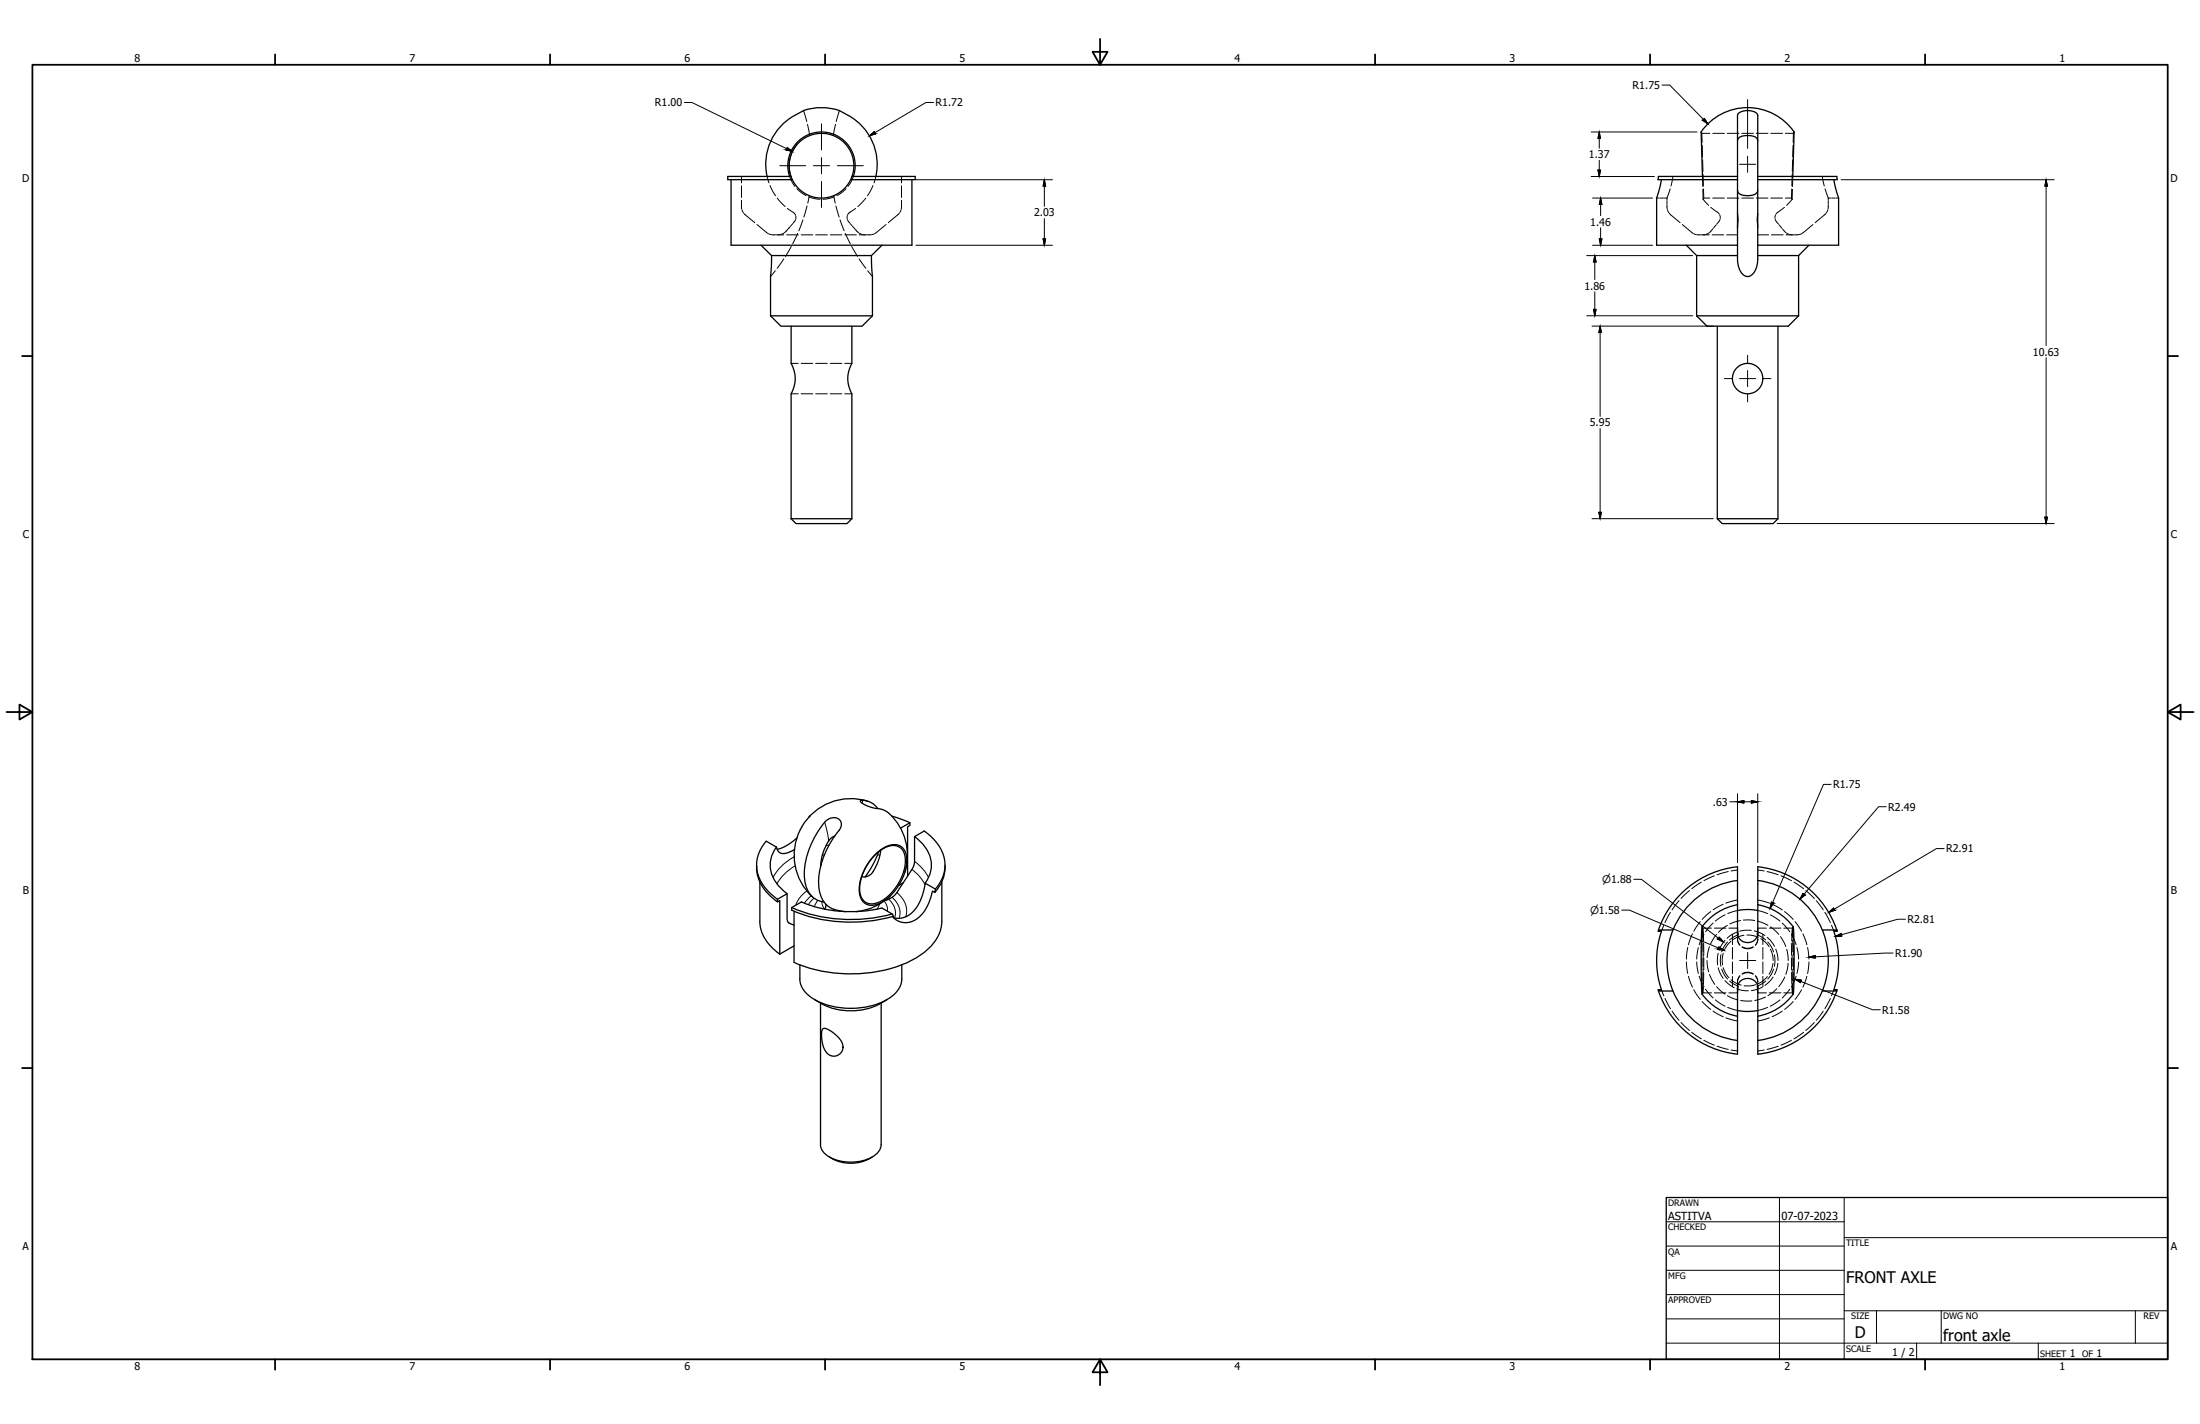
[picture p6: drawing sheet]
<svg xmlns="http://www.w3.org/2000/svg" width="864mm" height="559mm" viewBox="0 0 864 559" stroke-linecap="round" stroke-linejoin="round" font-family="sans-serif">
<!-- layer: Visible (ANSI) -->
<g fill="none" stroke="#000" stroke-width=".51">
<path d="M682.1 55.4a2.56 2.56 0 0 1 3.1-2.2 4.3 4.3 0 0 1 4.6 1.4l.2 .8M704.3 51.8a22.1 22.1 0 0 0-36.5 .2l.5 17.2M704.3 51.8l-.6 17.4M287 70.5v25.7h71v-25.7M301.1 69.2a22.5 22.5 0 0 1 13.9-25.6 19.2 19.2 0 0 1 18.1 1.7 21.8 21.8 0 0 1 10.7 23.9M309.9 69.2a13.2 13.2 0 0 1 12.6-17.4 13.2 13.2 0 0 1 12.5 17.4M310.5 69.2a12.7 12.7 0 0 1 12-16.9 12.7 12.7 0 0 1 12 16.9M310.5 69.2a12.7 12.7 0 0 0 12 8.5 12.7 12.7 0 0 0 12-8.5M310.5 69.2h-24.8v1.3h25.3M334.5 69.2h24.8v1.3h-25.4M652.2 70.5l-1.9 7.2v18.5h31.8v3.2a9.7 9.7 0 0 0 2.5 8.6l1.1 .5a3.5 3.5 0 0 0 3.5-2.9 19.6 19.6 0 0 0 .8-8.3v-1.1M682.1 74.5a2.67 2.67 0 0 0 3.1 2.3l3.4-.4a1.91 1.91 0 0 0 1.4-1.9"/>
<path d="M682.1 69.2v-23.9a3.7 3.7 0 0 1 4.3-1.9l2.4 .6 1.2 1.1v24.1M682.1 69.2h-31.1l-.1 1.3h31.2M682.1 69.2v27M690 69.2v27M690 69.2h31l.2 1.3h-31.2M719.9 70.5l1.8 7.2v18.5h-31.7M298.7 96.2l4.2 4.1-.4 8.2v15.4M346.2 96.2l-4.1 4.1 .4 8.1v15.5M661.9 96.2l4.1 4.1M682.1 83.8v5.6M690 83.8v5.6M710.1 96.2l-4.1 4.1"/>
<path d="M302.9 100.3h39.2M666 100.3h16.1M666 100.3v23.6M690 100.3h16M706 100.3v23.6M302.5 123.9l4 4.1h31.9l4.1-4.1M302.5 123.9h40M310.6 128v14.6a11.9 11.9 0 0 1 0 11.9v49.1M334.4 128v14.6a11.9 11.9 0 0 0 0 11.9v49.1M666 123.9h40M666 123.9l4.1 4.1h31.9l4-4.1M674.1 128v75.6"/>
<path d="M697.9 128v75.6M310.6 203.6l1.9 1.9h20l1.9-1.9M310.6 203.6h23.8M674.1 203.6l1.9 1.9h20l1.9-1.9M674.1 203.6h23.8M340.6 314.4a22.2 22.2 0 0 0-25.9 10.1 22.2 22.2 0 0 0 4.2 27.5M344.6 317.3a5.9 5.9 0 0 0-6.9-3 11.2 11.2 0 0 0 8.1 3.2 10.9 10.9 0 0 1 6.4 5.3 22.2 22.2 0 0 1 3 19.5M297 339.5v1M304.8 332.4a11.7 11.7 0 0 0 1.7 16.1l2.5 2.2M304.8 332.4a2.87 2.87 0 0 0 4.4 2.2l2.7-1.3M304.8 332.4l-4-2.3a13.9 13.9 0 0 0 1.5 20.4l2.9 2.4M312.8 328.8l-3.7 2.8-2.4 1.2-1.6 .4"/>
<path d="M317.8 320.4l-.2 .2M317.9 320.3h-.2M322.4 339l-.2 .2M323.7 322.7a3.7 3.7 0 0 1 6.5 0v1.3l-.3 1a35.1 35.1 0 0 0-8.5 22.7 9.6 9.6 0 0 0 9.8 10h.7M323.7 322.7a32.4 32.4 0 0 0-7.8 22.7 8.7 8.7 0 0 0 7.5 8.5M327.7 328.1l-.4 .1a7.4 7.4 0 0 0-3.5 4.7l-1.3 4-.3 2.8M343.3 335.6a9.8 9.8 0 0 1 9.5-3.9 6.3 6.3 0 0 1 3.1 7.3 19.3 19.3 0 0 1-12.2 16.1 5 5 0 0 1-6.4-5.4 19.6 19.6 0 0 1 6-14.1zM343.7 335.4a8.7 8.7 0 0 1 9-3.2 7.2 7.2 0 0 1 2.4 8.5 18.3 18.3 0 0 1-11.5 13.8 4.8 4.8 0 0 1-6.1-5.1 19.2 19.2 0 0 1 6.2-14zM344.9 334.2l-2 4.7-3.3 5.2M345.7 333.6a15.8 15.8 0 0 1-4.3 9.9l-1.9 .6-1.2-.1M350.1 320.3l7.1 2.6M353.5 325l3.7-2.1v1l-.9 .5v19.4"/>
<path d="M359 328.3a13.6 13.6 0 0 1 6.4 13.2 12.7 12.7 0 0 1-2.2 5.1M371 339.5a14.6 14.6 0 0 1-4.1 10.7M297 340.5a16.8 16.8 0 0 0 8.2 13.4M298.3 346.1v15.4a16.2 16.2 0 0 0 7.8 12.9M310.8 356.1a60 60 0 0 0 39.5 2.6M314.6 353.9a51.7 51.7 0 0 0 31.6 2.5l4.1 2.3 .5 .9a60.4 60.4 0 0 1-40-2.5v-1l3.8-2.2M324.1 354.8l.1 1-.5 1M329.4 357.4l.1 .2M349.6 351.5a22.2 22.2 0 0 1-13.5 6.2M350.3 359.7a7.4 7.4 0 0 0 11.6-.9 20 20 0 0 0 4.1-9.1l1 .5 .2-1.3-4-2.3a16.9 16.9 0 0 1-7 12.9 7.3 7.3 0 0 1-5.5 .6M354.6 346.4l-1.8 1.1M367.2 348.9a13.9 13.9 0 0 0-1.5-20.4l-2.9-2.4-3.8 2.2-.1 10.5a11.2 11.2 0 0 1-2.6 4.9l-1.5 2.4a18.5 18.5 0 0 1-4.4 5.9l-1.9 1-1 .3"/>
<path d="M369.7 346.1v15.4a16.8 16.8 0 0 1-9 13.7 54.5 54.5 0 0 1-37.9 5.9l-5.8-1.4-5.3-2v-20.1M682.1 355a20.9 20.9 0 0 0-14 9l-.3 9.2 .3 16.6a20.7 20.7 0 0 0 14 9M682.1 355v11.3a4 4 0 0 0 3.9 3.6 4 4 0 0 0 4-3.6v-11.3M682.1 345.5v9.5M682.1 357.3l3.6-.4 4.3 .4M682.1 345.5v-5.4a37 37 0 0 0-31.1 24.8M682.1 345.5a31.7 31.7 0 0 0-25.4 19.4M690 345.5a31.7 31.7 0 0 1 25.3 19.4M690 355a21 21 0 0 1 14 9l.3 9.2-.3 16.6a20.9 20.9 0 0 1-14 9M690 355v-14.9a37 37 0 0 1 31 24.8M311.7 363l-1.7-.6a1.92 1.92 0 0 1-1-2v-9.7l-3.8 2.2v1l.9-.5v21M311.7 371.2l-5.6 3.2"/>
<path d="M314 378.6a14 14 0 0 0 .9 9 18.4 18.4 0 0 0 13.1 7.6 29.1 29.1 0 0 0 22.6-4.6 8.6 8.6 0 0 0 3.4-6.5v-5.5M651 364.9h5.7a31.7 31.7 0 0 0 0 24h-5.7l-.1-.5h1.3a35.7 35.7 0 0 1 0-22.9h-1.3zM682.1 364.2l.1 2.7-.1-.6M690 364.2l-.1 2.7 .1-.6M715.3 364.9h5.7l.2 .6h-1.3a35.7 35.7 0 0 1 0 22.9h1.3l-.2 .5h-5.7a31.7 31.7 0 0 0 0-24zM319.8 392.3l2.9 1.7M322.1 393.6v55.6a6.9 6.9 0 0 0 5.1 5.6 17.3 17.3 0 0 0 17.3-2.4 4.8 4.8 0 0 0 1.4-3.2v-55.6M348.1 392.3a25.1 25.1 0 0 1-25.4 1.7M651 388.9a37 37 0 0 0 31.1 24.8M656.7 388.9a31.7 31.7 0 0 0 25.4 19.4M682.1 387.5l.1-.6-.1 2.7M682.1 396.5l3.3 .4 4.6-.4"/>
<path d="M682.1 398.8v14.9M690 387.5a4 4 0 0 0-4-3.6 4 4 0 0 0-3.9 3.6v11.3M690 387.5l-.1-.6 .1 2.7M690 398.8v14.9M690 387.5v11.3M715.3 388.9a31.7 31.7 0 0 1-25.3 19.4M721 388.9a37 37 0 0 1-31 24.8M323 403.8a3.9 3.9 0 0 1 3.9 1.3l1.4 1.2a5.1 5.1 0 0 1 1.9 6.8 3.8 3.8 0 0 1-6.6-1.5 11 11 0 0 1-.6-7.8zM325.6 454a15.7 15.7 0 0 0 16.8 0"/>
<circle cx="686" cy="148.6" r="6"/>
</g>
<!-- layer: Hidden (ANSI) -->
<g fill="none" stroke="#000" stroke-width=".39">
<path d="M315.4 43.4l1.3 4.3M317 48.8l.9 4.4M328 48.8l-.9 4.4M329.5 43.4l-1.2 4.3M667.8 51.8l.2 .3M668 52.2v.1M668 52.3l.1 3.6M668 52.3h3.2M668.2 57l.1 4.6M672.3 52.3h4.6M678 52.3h4.6M683.7 52.3h4.6"/>
<path d="M689.4 52.3h4.6M695.1 52.3h4.6M700.8 52.3h3.2M703.9 57l-.2 4.6M704 52.3l-.1 3.6M704.1 52.2l-.1 .1M704.2 52l-.1 .1M704.3 51.8l-.1 .1M291.1 78.6l.1 3.4M291.1 69.2v2.6M291.1 72.9v4.6M301.1 69.2l.8 2.6"/>
<path d="M302.3 72.8l2.1 4M305.1 77.7l3.1 3.3M309.9 69.2l2.2 4M312.8 74l2 1.8 1.6 1M317.5 77.2l1.9 .7 2.5 .3M317.7 76.8l-.6 2.9M327.3 76.8l.6 2.9M327.5 77.2l-2 .7-2.5 .3M332.1 74l-1.9 1.7-1.7 1.1M335 69.2l-2.1 4M339.9 77.7l-3.2 3.3M342.7 72.8l-2.2 4"/>
<path d="M343.8 69.2l-.7 2.6M353.9 78.6l-.1 3.4M353.9 69.2v2.6M353.9 72.9v4.6M650.3 77.7h1M651.7 77.7h1.3M653.4 77.7h1M654.4 77.7v.9M654.4 78.9v1.1M655.6 74.1l-1.2 3.6M656.7 69.2l-.8 3.8M668.3 69.2l.1 4"/>
<path d="M668.4 62.7l.1 4.6M668.4 74.3l.1 3.9M668.5 68.4l.2 4.6M668.5 78.2l2.2 2.4M668.7 74.1l.1 3.6M668.8 77.7l-.3 .5M668.8 77.7h2.4M672.3 77.7h4.6M678 77.7h4.6M683.7 77.7h4.6M689.4 77.7h4.6M695.1 77.7h4.6"/>
<path d="M700.8 77.7h2.4M703.2 77.7l.3 .5M703.3 74.1l-.1 3.6M703.5 78.2l-2.2 2.4M703.5 68.4l-.1 4.6M703.6 74.3l-.1 3.9M703.7 62.7l-.1 4.6M703.7 69.2l-.1 4M715.3 69.2l.8 3.8M716.4 74.1l1.3 3.6M717.7 77.7h1M717.7 77.7v.9"/>
<path d="M717.7 78.9v1.1M719 77.7h1.4M720.7 77.7h1M291.3 82.3l.4 1.1M291.9 83.7l4.4 3.7M297.1 88.1l4.4 3.5M301.7 91.7l.9 .4M302.8 92.1l4.9 .1M306.3 92.1l-.9 .1M307.7 91.5l-1.1 .5M308.8 92.2h4.6M308.9 90.4l-1 .9"/>
<path d="M309.1 81.8l2.3 1.6M309.4 89.8l-.4 .5M310.3 88.8l-.8 .9M310.6 96.7l-2.3 3.9M311.1 87.8l-.6 .8M311.5 83.4l.8 1.1M312.3 86.3l-1 1.3M312.4 84.8v1.2M313.1 91.6l-1.9 4.1M314.5 92.2h4.5M315.2 86.3l-1.6 4.3M316.8 80.8l-1.2 4.4"/>
<path d="M320.2 92.2h4.6M325.9 92.2h4.6M328.1 80.8l1.3 4.4M329.8 86.3l1.6 4.3M331.6 92.2h4.5M331.8 91.6l2 4.1M332.6 84.8v1.2M332.7 86.3l1 1.3M333.5 83.4l-.9 1.1M333.8 87.8l.7 .8M334.3 96.7l2.3 3.9M334.7 88.8l.8 .9"/>
<path d="M335.6 89.8l.4 .5M335.9 81.8l-2.4 1.6M336.1 90.4l.9 .9M337.3 91.5l1.1 .5M338.7 92.1l.9 .1M342.1 92.1l-4.8 .1M343.2 91.7l-.9 .4M347.8 88.1l-4.3 3.5M353 83.7l-4.3 3.7M353.7 82.3l-.5 1.1M654.4 80.3l.1 1.7M654.5 82.3l.5 1.1"/>
<path d="M655.2 83.6l4.3 3.8M660.4 88.1l4.3 3.5M664.9 91.7l.9 .4M666 92.1l5 .1M669.4 92.1l-.9 .1M670.7 91.5l-1.1 .5M671.6 81.3l3.3 2.7M672.1 92.2h4.6M672.4 89.8l-1.4 1.5M673.7 88.2l-1.1 1.3M675 84.3l.3 1.4M675.2 86.1l-1.3 1.8"/>
<path d="M677.8 92.2h4.3M690 92.2h4.2M695.4 92.2h4.6M696.8 86.1l1.3 1.8M697 84.3l-.2 1.4M698.4 88.2l1 1.3M699.7 89.8l1.4 1.5M700.5 81.3l-3.3 2.7M701.3 91.5l1.1 .5M702.7 92.1l.9 .1M706.1 92.1l-5 .1M707.2 91.7l-.9 .4"/>
<path d="M711.7 88.1l-4.3 3.5M716.8 83.6l-4.3 3.8M717.5 82.3l-.5 1.1M717.7 80.3l-.1 1.7M304.4 106.2l-1.9 2.3M307.7 101.6l-2.6 3.7M337.3 101.6l2.6 3.7M340.6 106.2l1.9 2.3M310.6 142.6h2.8M310.6 154.5h2.8M314.5 142.6h4.5M314.5 154.5h4.5"/>
<path d="M320.2 142.6h4.6M320.2 154.5h4.6M325.9 142.6h4.6M325.9 154.5h4.6M331.6 142.6h2.8M331.6 154.5h2.8M655.7 358l-2.1 4M659.1 353.4l-2.7 3.7M663.2 349.5l-3.3 3.1M667.9 346.2l-3.8 2.5M671.5 357.7l-3.3 3.1M673 343.7l-4.2 1.9"/>
<path d="M676.4 354.8l-3.9 2.2M677.2 359l-3.9 2.5M678.4 342l-4.4 1.3M682.1 341.4l-2.6 .4M682.1 357.3l-3.9 1.2M682.1 353.2l-4.6 1.2M690 341.4l2.5 .4M690 357.3l3.9 1.2M690 353.2l4.6 1.2M693.7 342l4.3 1.3M694.9 359l3.8 2.5M695.6 354.8l4 2.3"/>
<path d="M699.1 343.7l4.1 1.9M700.5 357.7l3.4 3.1M704.2 346.2l3.8 2.5M708.9 349.5l3.3 3.1M713 353.4l2.7 3.7M716.3 358l2.2 4M653.1 363.1l-.9 2.4M662 377.5l.5 4.5M662.5 371.8l-.5 4.5M664.4 366.4l-1.6 4.3M666 377.5l.7 4.5M666.7 371.9l-.7 4.4"/>
<path d="M667.4 361.7l-2.5 3.7M668.1 376v4.5M668.1 370.3v4.5M668.1 363.7h.1M668.2 363.7l.3 4.1M668.2 363.7l.3 .5M668.4 364.2l-.3 4.9M668.4 364.2l.3 4.9M668.4 364.2h3.4M668.5 368.9v4.6M668.6 374.7l-.1 4.5M668.8 370.2v4.6"/>
<path d="M668.8 376v4.5M668.9 366.6l-1.9 4.2M670.1 376.9l.6 4.4M671 371.5l-.9 4.3M672.5 362.2l-3 3.5M673 364.2h4.5M673.8 366.7l-2.3 3.7M674.5 374.1l-.4 2.3 .2 2.3M674.5 379.8l.9 2.4 1 1.7M675.6 374.7l-.3 2.2 .3 2.3M676.4 374.1l-.4 2.3 .2 2.2M676.4 379.8l.8 1.9 1.5 2"/>
<path d="M677.1 369l-1.2 1.8-1.1 2.2M678.1 363.1l-3.5 2.7M678.1 369.7l-1.4 1.9-.8 1.9M678.7 364.2h3.4M679.5 369.4l-1.8 1.9-.9 1.7M680.1 366.6v4M680.1 371.8v4.5M680.1 377.5v4.5M681.8 365.8l-2.6 1.3-1.3 1.1M682.1 368.1a3.7 3.7 0 0 0 .9 2.9M682.1 368.5l.2 1.3 .7 1M682.1 366.3v.6"/>
<path d="M682.1 367.1v.8M682.2 366.9l-3.3 2M683.3 361.2l-4.3 1.4M683.9 371.7a4 4 0 0 0 4.3 0M683.9 371.5l.2 .1a4.2 4.2 0 0 0 4.1-.1M684.4 361.1l4.4 .1M684.6 367l-1.9 .5-2.3 1.2M685.7 366.9l2.4 .2 2.1 .7M687.5 365.1h-2.7l-1.9 .3M688.6 365.3l2 .6 2.2 1.2M689.9 366.9l3.2 2M689.9 361.5l4.1 1.6"/>
<path d="M690 368.1l-.1 1.5-.8 1.4M690 368.5l-.3 1.3-.6 1M690 364.2h3.4M690 366.3v.6M690 367.1v.8M691.2 368.4l1.7 1.2 1.5 1.9M692 366.6v4M692 371.8v4.5M692 377.5v4.5M693.7 367.8l1.7 1.7 1.2 1.9M693.9 369.7l1.5 1.9 .8 1.9M694.5 364.2h4.6"/>
<path d="M694.9 363.7l3.3 3M695 372.5l.9 2.6 .1 1.8M696 378l-.6 2.5-.9 1.8M696.5 374.7l.3 2.2-.3 2.3M697.1 372.4l.7 2.5 .1 2M697.9 378l-.3 1.9-1 2.5M698.9 367.5l2.1 4M699.6 362.2l3 3.4M700.2 364.2h3.4M701.4 372.5l.6 4.4M701.9 378l-.9 4.4M703.2 366.6l1.9 4.1"/>
<path d="M703.3 376v4.5M703.3 370.2v4.6M703.5 374.7v4.5M703.6 368.9l-.1 4.6M703.6 364.2l-.3 4.9M703.6 364.2l.3 4.9M703.7 364.1l-.1 .1M703.9 363.7l-.2 .4M703.9 363.7l-.3 4.1M703.9 363.7h.1M704 370.3v4.5M704 376v4.5"/>
<path d="M704.6 361.7l2.6 3.7M705.4 371.8l.6 4.5M706 377.5l-.6 4.5M707.7 366.5l1.6 4.2M709.5 371.8l.6 4.5M710.1 377.5l-.6 4.5M718.9 363.1l1 2.4M652.2 388.4l.9 2.4M653.6 391.8l2.1 4M656.4 396.8l2.7 3.6M662.8 383.1l1.6 4.3M664.9 388.4l2.5 3.8"/>
<path d="M667 383.1l1.9 4.1M668.1 381.7l.1 4.5M668.2 393l3.3 3.1M668.2 387.4l.2 2.2 .3-2.2M668.4 389.8l-.2 .3M668.4 389.6h3.4M668.5 386l-.4 4.1M668.5 389.6l-.1 .1M668.5 380.3v4.6M668.8 381.7l-.1 4.5M669.5 388.2l3 3.4M671.1 382.4l2 3.9"/>
<path d="M672.4 396.8l4 2.2M673 389.6h4.5M673.4 392.4l3.8 2.4M673.8 387.2l3.3 2.9M675.9 380.3l.8 1.9 1.4 2M677.1 384.8l2.1 1.9 1.6 .9M677.5 399.4l4.6 1.3M678.1 390.7l4.1 1.7M678.2 395.3l3.9 1.2M678.7 389.6h3.4M679 385l3.2 1.9M679.5 384.5l2.3 1.5 1.7 .6"/>
<path d="M680.1 383.2v4M681.8 388l2 .6 2.5 .2M682.1 386v.7M682.1 386.9v.6M683 383l-.7 1.1-.2 1.2M683 382.9l-.8 1.3-.1 1.6M683.3 392.6l4.4 .2M683.9 382.3l.2-.1a4.2 4.2 0 0 1 4.1 .1M683.9 382.1a4 4 0 0 1 4.3 0M689.1 383l.6 1.1 .3 1.2M689.1 382.9l.1 .1a3.6 3.6 0 0 1 .8 2.8M689.1 386.4l-1.9 .5-2.6-.1"/>
<path d="M690 389.6h3.4M690 386v.7M690 386.9v.6M691.8 387.3l-2.1 .9-2.2 .5M692 383.2v4M693 391.2l-4.2 1.4M693.1 385l-3.2 1.9M693.8 383.2l-1.6 1.6-2 1.2M693.9 395.3l-3.9 1.2M694.5 389.6h4.6M694.6 399.4l-4.6 1.3M696 383.4l-1.3 1.7-1.9 1.6"/>
<path d="M696.2 380.3l-.8 1.9-1.5 2M697.5 388l-3.5 2.7M698.7 392.4l-3.8 2.4M699.6 396.8l-4 2.2M700.2 389.6l3.5 .1M700.6 383.4l-2.4 3.7M702.6 388.2l-3 3.4M703.3 381.7l.1 4.5M703.4 387.4l.2 2.2 .3-2.2M703.5 380.3l.1 4.6M703.6 386l.3 4.1M703.7 389.8l.2 .3"/>
<path d="M703.9 393l-3.4 3.1M704 381.7l-.1 4.5M705.1 383.1l-1.9 4.1M707.2 388.4l-2.6 3.8M709.3 383.1l-1.6 4.3M715.7 396.8l-2.7 3.6M718.5 391.8l-2.2 4M719.9 388.4l-1 2.4M659.9 401.2l3.3 3.2M664.1 405.1l3.8 2.6M668.8 408.2l4.2 1.9M674 410.5l4.4 1.3"/>
<path d="M679.5 412l2.6 .4M692.5 412l-2.5 .4M698 410.6l-4.3 1.2M703.2 408.2l-4.1 1.9M708 405.1l-3.8 2.6M712.2 401.3l-3.3 3.1"/>
</g>
<!-- layer: Center Mark (ANSI) -->
<g fill="none" stroke="#000" stroke-width=".39">
<path d="M686 39.1v19.2M322.5 48.6v10.2M306.1 65h10.2M319.3 65h6.3M322.5 61.8v6.4M322.5 71.2v10.2M328.7 65h10.2M682.8 64.5h6.4M686 61.3v6.3M686 139.4v3M676.9 148.6h3M682.8 148.6h6.4"/>
<path d="M686 145.4v6.3M686 154.7v3M692.2 148.6h3M682.9 376.9h6.3M686 373.7v6.4"/>
</g>
<!-- layer: Visible Narrow (ANSI) -->
<g fill="none" stroke="#000" stroke-width=".39">
<path d="M338.7 314l-.3 1.2M311.8 336.2a19.9 19.9 0 0 0-8.3 8.2M312.1 339.7a18.5 18.5 0 0 0-7.1 7.2M323.6 335.4l-.8 .2M323.7 322.7l1.6 7.2M325.4 331.6l-1.2 .2M344.5 335.4l.9 .2M356 337.9l-.6 .1M359 338a17.8 17.8 0 0 1 5.5 6.4M316.7 349.6a11.5 11.5 0 0 0-4.3 5.6M318.5 351.5l-2.7 2.9M319.5 352.5l-2.2 2.5"/>
<path d="M321.1 353.3l-1.4 2.5M322.6 353.8l.3 1.5 .8 1.5M338.3 344v.1M345.2 354.8l-1 2M347.1 353.6l1 1.6 .3 2.4M348.9 352.9a6.8 6.8 0 0 1 2.3 7.3M350.2 352.1a7.6 7.6 0 0 1 2.7 8.3M352 350.2a8.8 8.8 0 0 1 3.5 9.6M358 341.2a16.9 16.9 0 0 1 5.1 5.9M309.3 361.9l.7 .5"/>
</g>
<!-- layer: Border (ANSI) -->
<g fill="none" stroke="#000" stroke-width=".7">
<path d="M431.8 15.3v10.1l-2.9-5.1h5.9l-3 5.1M12.7 25.4h838.2v508h-838.2zM108 21.4v4M215.9 21.4v4M323.9 21.4v4M539.8 21.4v4M647.7 21.4v4M755.7 21.4v4M8.7 139.7h4M850.9 139.7h4.1M2.6 279.4h10.1l-5.1-2.9v5.9l5.1-3M850.9 279.4l5.1 3v-5.9l-5.1 2.9h10.2"/>
<path d="M8.7 419.1h4M850.9 419.1h4.1M108 533.4v4.1M215.9 533.4v4.1M323.9 533.4v4.1M431.8 533.4l3 5.1h-5.9l2.9-5.1v10.2M539.8 533.4v4.1M647.7 533.4v4.1M755.7 533.4v4.1"/>
</g>
<!-- layer: Title (ANSI) -->
<g fill="none" stroke="#000" stroke-width=".39">
<path d="M654.1 479.4h69.8M698.5 469.9v63.5M723.9 469.9v63.5M654.1 489h69.8M654.1 498.5h69.8M723.9 485.7h127M654.1 508h69.8M654.1 517.5h69.8M723.9 514.4h127M736.6 514.4v12.7M762 514.4v12.7M838.2 514.4v12.7"/>
<path d="M654.1 527.1h196.8M752.4 527.1v6.3M800.1 527.1v6.3"/>
</g>
<path d="M654.1 469.9h196.8v63.5h-196.8z" fill="none" stroke="#000" stroke-width=".51"/>
<!-- layer: Dimension (ANSI) -->
<g fill="none" stroke="#000" stroke-width=".39">
<path d="M652.4 33.4h3l15 15.2M268.6 40.2h3l39.4 19.3M309 57.9l2 1.6-2.4-.7zM312.8 56.8a12.7 12.7 0 0 0-3 8.1M341.3 53.3l1.9-1.7 .5 .9zM366.5 40.2h-3l-22.2 13.1M624.6 51.8h41.6M627.8 51.8l.5 2.5h-1zM627.8 51.8v6.3M669 46.5l1.4 2.1-2.1-1.4zM309.8 65.1l.6 3.9M359.6 70.5h53.5"/>
<path d="M410 70.5l.5 2.5h-1zM410 70.5v10.5M624.6 69.3h24.8M625.1 77.7h23.6M627.3 66.7h1l-.5 2.6zM627.8 62.9v6.4M628.3 77.7l.5 2.5h-1zM628.3 77.7v6.9M722.8 70.5h83.6M803.2 70.5l.5 2.5h-1zM803.2 70.5v65.1M359.6 96.2h53.5"/>
<path d="M409.5 93.7h1l-.5 2.5zM410 85.8v10.4M625.1 96.2h23.6M627.8 93.7h1l-.5 2.5zM628.3 89.4v6.8M622.9 100.3h41.5M626 100.3l.5 2.5h-1zM626 100.3v9.4M626 114.5v9.4M622.9 123.9h41.5M624.9 128h47.6M625.5 121.4h1l-.5 2.5z"/>
<path d="M628.1 128l.5 2.5h-1zM628.1 128v35.4M803.2 140.4v65M628.1 168.1v35.4M624.9 203.5h47.6M627.6 201h1l-.5 2.5zM697.6 205.4h108.8M802.7 202.9h1l-.5 2.5zM679 314.6h11M682.1 314.6l2.5-.4v1zM682.1 311.5v27M687.5 314.2l2.5 .4-2.5 .6z"/>
<path d="M690 311.5v27M718.8 307.8h-3l-21 48.7M740.4 316.6h-3l-30.8 36.2M763.2 333h-3l-42.4 25.1M636.6 357.1h3l37.2 15.9M641.3 345.1h3l32.3 24.6M695.3 354l1 .4-1.5 2.1zM707.8 350.6l.8 .6-2 1.6zM717.8 358.1l2-1.8 .5 .9zM674.7 371.6l2.1 1.4-2.5-.5zM674.9 367.8l1.7 1.9-2.3-1.1zM710.1 375.6l2.4-.6 .1 1z"/>
<path d="M720.5 367.5l2.3-1.2 .2 1zM743.1 374l-33 1.6M748 360.7h-3l-24.5 6.8M704.6 384.2l2.5 .5-.3 .9zM704.6 384.2l30.5 12h3"/>
</g>
<g fill="#000" stroke="#000" stroke-width=".39">
<path d="M627.8 51.8l.5 2.5h-1zM410 70.5l.5 2.5h-1zM627.3 66.7h1l-.5 2.6zM628.3 77.7l.5 2.5h-1zM803.2 70.5l.5 2.5h-1zM409.5 93.7h1l-.5 2.5zM627.8 93.7h1l-.5 2.5zM626 100.3l.5 2.5h-1zM625.5 121.4h1l-.5 2.5zM628.1 128l.5 2.5h-1zM627.6 201h1l-.5 2.5zM802.7 202.9h1l-.5 2.5z"/>
<path d="M309 57.9l1.2 .9h-1.6zM308.6 58.8l2.4 .7-.8-.7z"/>
<path d="M342.2 52.5l1-.9 .5 .9zM341.3 53.3l2.4-.8h-1.5z"/>
<path d="M669 46.5l.5 .7h-1.2zM668.3 47.2l2.1 1.4-.9-1.4z"/>
<path d="M682.1 314.6l2.5-.4v.4zM682.1 314.6l2.5 .6v-.6z"/>
<path d="M687.5 314.2l2.5 .4h-2.5zM687.5 314.6v.6l2.5-.6z"/>
<path d="M695.3 354l1 .4h-1zM695.3 354.4l-.5 2.1 1.5-2.1z"/>
<path d="M707.8 350.6l.8 .6h-1.2zM707.4 351.2l-.8 1.6 2-1.6z"/>
<path d="M718.8 357.2l1-.9 .5 .9zM717.8 358.1l2.5-.9h-1.5z"/>
<path d="M674.7 371.6l1.4 .9h-1.8zM674.3 372.5l2.5 .5-.7-.5z"/>
<path d="M674.9 367.8l.7 .8h-1.3zM674.3 368.6l2.3 1.1-1-1.1z"/>
<path d="M710.1 375.6l2.4-.6 .1 .6zM710.1 375.6l2.5 .4v-.4z"/>
<path d="M720.8 367.3l2-1 .2 1zM720.5 367.5l2.5-.2z"/>
<path d="M704.6 384.2l2.5 .5h-1.8zM705.3 384.7l1.5 .9 .3-.9z"/>
</g>
<g font-size="6.3">
<text x="724.7" y="503.4">FRONT AXLE</text>
<text x="728.1" y="524.9">D</text>
<text x="762.8" y="526.2">front axle</text>
</g>
<g font-size="4.4">
<text x="654.8" y="478.6">ASTITVA</text>
<text x="699.3" y="478.6">07-07-2023</text>
</g>
<g font-size="4.2">
<text x="52.9" y="24.4">8</text>
<text x="160.8" y="24.4">7</text>
<text x="268.8" y="24.4">6</text>
<text x="376.7" y="24.4">5</text>
<text x="484.7" y="24.4">4</text>
<text x="592.6" y="24.4">3</text>
<text x="700.5" y="24.4">2</text>
<text x="808.5" y="24.4">1</text>
<text x="640.9" y="34.9">R1.75</text>
<text x="257.1" y="41.7">R1.00</text>
<text x="367.3" y="41.8">R1.72</text>
<text x="623.7" y="62">1.37</text>
<text x="8.8" y="71.4">D</text>
<text x="852" y="71.4">D</text>
<text x="405.9" y="84.9">2.03</text>
<text x="624.2" y="88.5">1.46</text>
<text x="622" y="113.6">1.86</text>
<text x="798" y="139.5">10.63</text>
<text x="624.1" y="167.3">5.95</text>
<text x="8.9" y="211.1">C</text>
<text x="852.2" y="211.1">C</text>
<text x="719.6" y="309.3">R1.75</text>
<text x="672.3" y="316.2">.63</text>
<text x="741.2" y="318.1">R2.49</text>
<text x="763.9" y="334.5">R2.91</text>
<text x="9" y="350.8">B</text>
<text x="852.2" y="350.8">B</text>
<text x="748.8" y="362.2">R2.81</text>
<text x="743.9" y="375.5">R1.90</text>
<text x="738.9" y="397.8">R1.58</text>
<text x="8.9" y="490.5">A</text>
<text x="852.1" y="490.5">A</text>
<text x="742.8" y="532">1 / 2</text>
<text x="812.5" y="532.6">1</text>
<text x="823" y="532.6">1</text>
<text x="52.9" y="537.5">8</text>
<text x="160.8" y="537.5">7</text>
<text x="268.8" y="537.5">6</text>
<text x="376.7" y="537.5">5</text>
<text x="484.7" y="537.5">4</text>
<text x="592.6" y="537.5">3</text>
<text x="700.5" y="537.5">2</text>
<text x="808.5" y="537.5">1</text>
</g>
<g font-size="4.1">
<text x="628.9" y="346.6">⌀1.88</text>
<text x="624.2" y="358.7">⌀1.58</text>
</g>
<g font-size="3.5">
<text x="654.8" y="473.2">DRAWN</text>
<text x="654.8" y="482.8">CHECKED</text>
<text x="724.7" y="489">TITLE</text>
<text x="654.8" y="492.3">QA</text>
<text x="654.8" y="501.8">MFG</text>
<text x="654.8" y="511.4">APPROVED</text>
<text x="726.7" y="517.7">SIZE</text>
<text x="762.8" y="517.7">DWG NO</text>
<text x="841.4" y="517.7">REV</text>
<text x="724.7" y="530.4">SCALE</text>
<text x="800.9" y="532.6">SHEET</text>
<text x="817.4" y="532.6">OF</text>
</g>
</svg>
